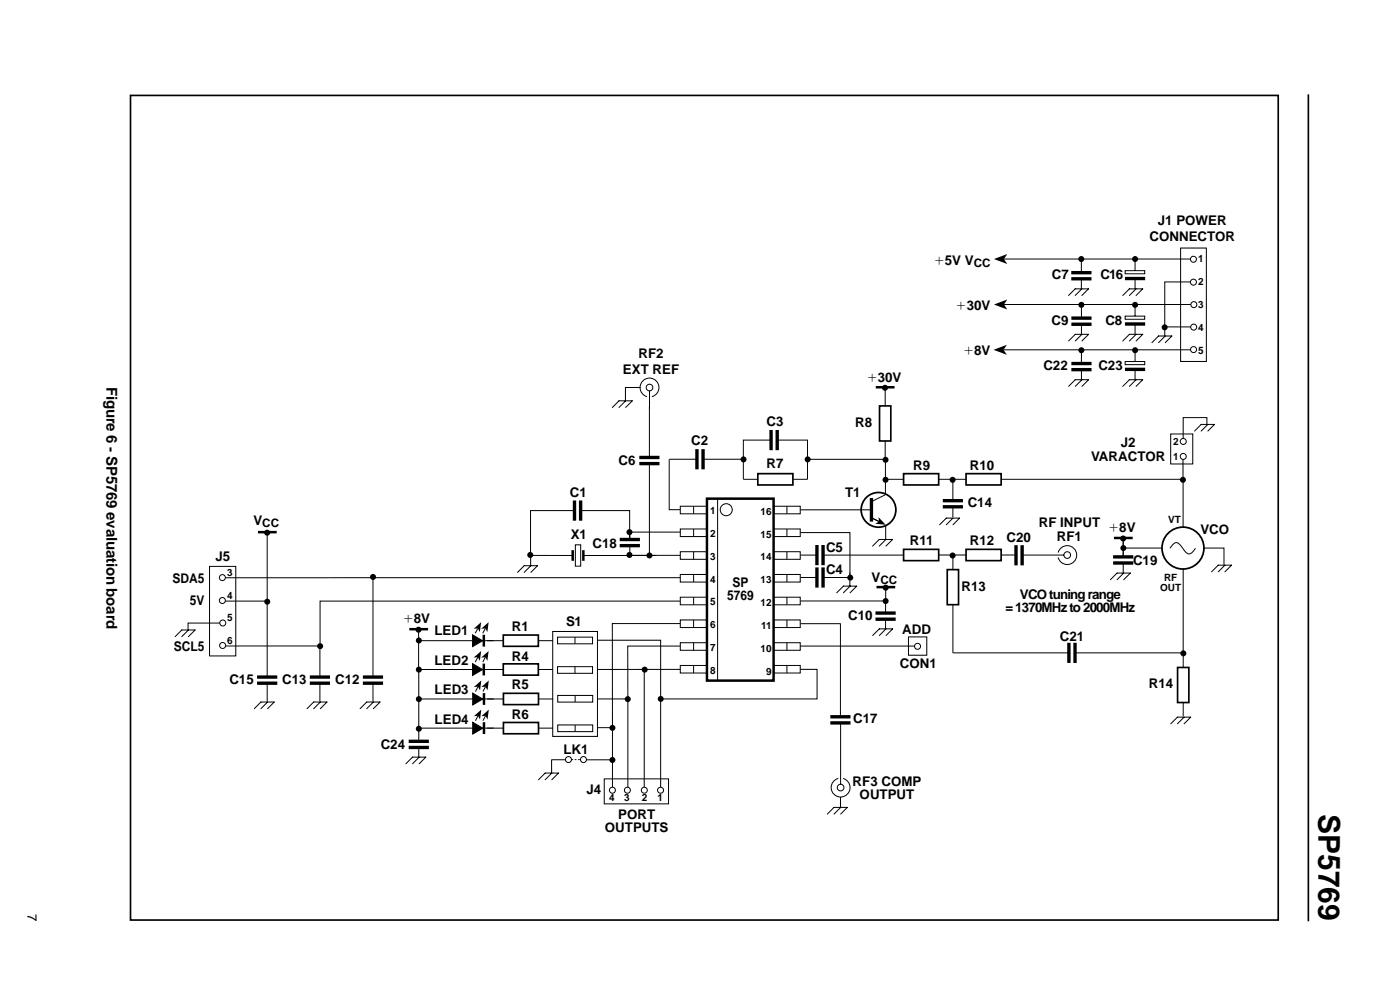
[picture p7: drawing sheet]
<svg xmlns="http://www.w3.org/2000/svg" width="297mm" height="210mm" viewBox="0 0 297 210" stroke-linecap="round" stroke-linejoin="round" font-family="sans-serif">
<path d="M277.3 20v175.1M27.7 20.2h243.2v174.7h-243.2zM186.4 86h2.4v7.4h-2.4zM160.6 100.3h7.4v2.4h-7.4zM191.5 100.3h7.4v2.4h-7.4zM204.7 100.3h7.5v2.4h-7.5z" fill="none" stroke="#000" stroke-width=".35"/>
<g fill="none" stroke="#000" stroke-width=".21">
<path d="M147.7 97.3h-5.9v10.7h2.4M149.2 97.3h8.3M163.4 93.2h-5.9v8.3h3.1M164.9 93.2h6.2v8.3h-3M187.6 93.4v3.9h-16.5M187.6 82.2v3.7M187.6 97.3v7.5M169.6 112.8h10.5v9.5M169.6 117.6h3.5M169.6 108h15.1M174.6 117.6h17M184.6 109.6l2.5 1.2"/>
<path d="M184.9 115.7l1.4-1.4h2.8l-1.4 1.4M187.6 104.8l-3 1.5M187.7 111.4v2.9M187.7 114.3l-1.4 1.4M188.1 101.5h3.4M199 101.5h5.7M199.1 111.2l1.4-1.5h2.8l-1.4 1.5M201.9 101.5v4.5M201.9 107.5v2M201.9 109.7l-1.4 1.5M212.2 101.5h38.5v10.3M238 113.7v4.3"/>
<path d="M238 119.5v2M47.2 127.3h9.4M89 135.7h15.6M144.1 127.3h-76.3v9.5h-20.6M144.2 122.4h-97M169.4 136.8h25.1M169.6 122.3h3.5M169.6 132.1h8.5M174.6 122.3h5.3M178.7 124.1h2.9l-1.5 1.5M178.7 124.1l-1.4 1.5M180.1 121.3v2.8"/>
<path d="M180.1 124.1l-1.4 1.5M187.7 124.3v3h-18M187.7 127.1v.2M129.8 154.1v13.2M169.6 141.8h3.6v6.2h-33.2"/>
</g>
<g fill="#000">
<circle cx="157.6" cy="97.3" r=".64"/>
<circle cx="171.2" cy="97.3" r=".64"/>
<circle cx="187.5" cy="82.1" r=".64"/>
<circle cx="187.7" cy="97.4" r=".64"/>
<circle cx="187.7" cy="101.6" r=".64"/>
<circle cx="201.9" cy="101.6" r=".64"/>
<circle cx="180.2" cy="122.4" r=".64"/>
<circle cx="187.7" cy="124.5" r=".64"/>
</g>
<path d="M147.7 95.5v3.6M149 95.5v3.6M163.4 91.4v3.6M164.7 91.4v3.6M173.1 115.8v3.6M174.4 115.8v3.6M200.2 106h3.5M200.2 107.3h3.5M236.2 118h3.6M236.2 119.3h3.6M173.1 120.5v3.6M174.4 120.5v3.6" fill="none" stroke="#000" stroke-width=".71"/>
<circle cx="186.2" cy="108" r="3.7" fill="none" stroke="#000" stroke-width=".37"/>
<path d="M184.7 105.5v5" fill="none" stroke="#000" stroke-width=".71" stroke-linecap="butt"/>
<path d="M186.2 109.5l1.5 1.6-2.2-.2 .8-.4z" fill-rule="evenodd" fill="#000"/>
<path d="M185.6 82h4M102.5 134.5v2.5M185.7 124.4h4" fill="none" stroke="#000" stroke-width=".53"/>
<path d="M100.1 134.5l2.2 1.2-2.2 1.3z" fill="#000" stroke="#000" stroke-width=".21"/>
<path d="M106.7 134.5h7.4v2.4h-7.4z" fill="#fff" stroke="#000" stroke-width=".35"/>
<path d="M88.7 133.2v8.6h15.9M101.3 133.1l-.6 1M102.9 133.1l-.6 1M103.2 135.7h3.4M114.1 135.7h3.1" fill="none" stroke="#000" stroke-width=".21"/>
<g fill="#000">
<path d="M100.4 133.2l1.6-1.4-.3 2.1-.4-.8z" fill-rule="evenodd"/>
<path d="M102 133.2l1.6-1.4-.3 2.1-.4-.8z" fill-rule="evenodd"/>
</g>
<path d="M100.1 140.6l2.2 1.2-2.2 1.3z" fill="#000" stroke="#000" stroke-width=".21"/>
<path d="M102.5 140.6v2.5" fill="none" stroke="#000" stroke-width=".53"/>
<path d="M106.7 140.6h7.4v2.4h-7.4z" fill="#fff" stroke="#000" stroke-width=".35"/>
<g fill="none" stroke="#000" stroke-width=".21">
<path d="M250.7 96.7v4.8M199 117.6h5.7M201.9 117.6v3M212.2 117.6h2.9M216.7 117.6h8.8M224.2 117a2 2 0 0 1 3.1-1.1 2 2 0 0 1 0 3.3 2 2 0 0 1-3.1-1.1M238 114v4M238 116.1h8.2M247.9 116.1l.8-.9 .6-.3 .7 .4 1.2 1.6 .6 .4 .6-.1 .9-1.1M255.1 116.1h4.3v3.5M259.6 119.7l-1.4 1.4M101.3 139.2l-.6 1"/>
<path d="M102.9 139.2l-.6 1M117.1 133.8h9.5v22.2h-9.5zM178.1 132.1v19.7M187.7 127.3v2.6M187.7 131.4v1.8M187.8 133.2l-1.5 1.4M189.2 133.2h-2.9l-1.4 1.4M189.2 133.2l-1.4 1.4M201.9 138.3h24.6M201.9 128.1v10.2M238.1 121.4l-1.4 1.4M239.5 121.4h-2.8l-1.4 1.4"/>
<path d="M239.5 121.4l-1.4 1.4M250.7 120.4v17.9h-22.7M250.7 138.3v3M256.8 121.1l1.4-1.4h2.8l-1.4 1.4M103.2 141.8h3.4M114.1 141.8h3.1M178.1 153.3v12.8M248.1 153.3l1.4-1.4h2.8l-1.4 1.4M250.7 148.8v2.9M250.9 151.9l-1.4 1.4M175.3 172.4l1.4-1.4h2.9l-1.4 1.4M177.6 164.9a2 2 0 0 0-1.1 3.1 2 2 0 0 0 3.3 0 2 2 0 0 0-1.1-3.1"/>
<path d="M178.1 168.8v2.2M178.2 171l-1.5 1.4"/>
<circle cx="226.2" cy="117.6" r=".71"/>
<circle cx="178.1" cy="166.8" r=".71"/>
</g>
<g fill="#000">
<path d="M100.4 139.3l1.6-1.4-.3 2.1-.4-.8z" fill-rule="evenodd"/>
<path d="M102 139.3l1.6-1.4-.3 2.1-.4-.8z" fill-rule="evenodd"/>
</g>
<g fill="#000">
<circle cx="201.9" cy="117.7" r=".64"/>
<circle cx="238" cy="114.1" r=".64"/>
<circle cx="238.1" cy="116.1" r=".64"/>
<circle cx="88.7" cy="133.4" r=".64"/>
<circle cx="88.8" cy="135.7" r=".64"/>
<circle cx="187.7" cy="127.3" r=".64"/>
<circle cx="250.8" cy="138.4" r=".64"/>
<circle cx="88.8" cy="154.4" r=".64"/>
</g>
<path d="M236.1 114h3.9M86.7 133.3h4" fill="none" stroke="#000" stroke-width=".53"/>
<path d="M215.3 115.8v3.6M216.6 115.8v3.6M185.9 129.9h3.6M185.9 131.2h3.6M226.5 136.5v3.6M227.8 136.5v3.6M176.3 151.8h3.6M176.3 153.1h3.6" fill="none" stroke="#000" stroke-width=".71"/>
<path d="M191.5 116.4h7.4v2.3h-7.4zM204.7 116.4h7.5v2.3h-7.5zM200.7 120.7h2.4v7.4h-2.4zM249.5 141.4h2.4v7.4h-2.4z" fill="none" stroke="#000" stroke-width=".35"/>
<circle cx="250.7" cy="116.1" r="4.4" fill="none" stroke="#000" stroke-width=".37"/>
<g fill="#fff" stroke="#000" stroke-width=".21">
<circle cx="250.8" cy="93.5" r=".64"/>
<circle cx="250.8" cy="96.7" r=".64"/>
</g>
<g fill="none" stroke="#000" stroke-width=".21">
<path d="M248.1 91.9h4.7v6.4h-4.7zM254.5 89.9h2.9l-1.4 1.4M254.6 89.9l-1.5 1.4M255.8 89.9v-1.4h-5.1v4.3M256 89.9l-1.4 1.4M56.6 112.7v30.7M67.8 136.8v6.6M79 122.2v21.2M55.3 148.7h2.8l-1.4 1.4M55.3 148.7l-1.4 1.4M56.6 144.9v3.6M56.7 148.7l-1.4 1.4"/>
<path d="M66.5 148.7h2.8l-1.4 1.4M66.5 148.7l-1.4 1.4M67.8 144.9v3.6M67.9 148.7l-1.4 1.4M76.3 150.1l1.4-1.4h2.8l-1.4 1.4M79 144.9v3.6M79.1 148.7l-1.4 1.4"/>
</g>
<g fill="#000">
<circle cx="250.7" cy="101.6" r=".64"/>
<circle cx="56.6" cy="127.4" r=".64"/>
<circle cx="67.8" cy="136.9" r=".64"/>
<circle cx="79.1" cy="122.2" r=".64"/>
</g>
<path d="M54.8 143.4h3.6M54.8 144.7h3.6M66 143.4h3.6M66 144.7h3.6M77.3 143.4h3.5M77.3 144.7h3.5" fill="none" stroke="#000" stroke-width=".71"/>
<g fill="#fff" stroke="#000" stroke-width=".21">
<circle cx="47.1" cy="122.3" r=".64"/>
<circle cx="47.1" cy="127.2" r=".64"/>
<circle cx="47.2" cy="136.7" r=".64"/>
</g>
<path d="M212.7 74.1h40.2M252.9 69.2h-6.1v2M44.4 120h5.6v18.9h-5.6z" fill="none" stroke="#000" stroke-width=".21"/>
<path d="M210.5 74.1l2.9-1.1-.7 1.1 .7 1.1z" fill-rule="evenodd" fill="#000"/>
<circle cx="253" cy="69.3" r=".64" fill="#fff" stroke="#000" stroke-width=".21"/>
<path d="M250.2 52.5h5.5v24.1h-5.5zM226.5 72.2l1.4-1.4h2.8l-1.4 1.4M229.2 64.6v2.8M229.2 68.9v2M229.3 70.8l-1.4 1.4" fill="none" stroke="#000" stroke-width=".21"/>
<path d="M227.4 67.4h3.6M227.4 68.7h3.6" fill="none" stroke="#000" stroke-width=".71"/>
<circle cx="252.9" cy="74" r=".64" fill="#fff" stroke="#000" stroke-width=".21"/>
<path d="M212.8 64.5h40.1M238.4 67h4.2v.6h-4.2zM239.3 70.8h2.9l-1.4 1.4M239.3 70.8l-1.4 1.4M240.5 64.6v2.4M240.5 68.8v2M240.8 70.8l-1.5 1.4M246.9 71.2l-1.4 1.4M248.3 71.2h-2.8l-1.4 1.4M248.3 71.2l-1.4 1.4" fill="none" stroke="#000" stroke-width=".21"/>
<path d="M238.8 68.6h3.5" fill="none" stroke="#000" stroke-width=".71"/>
<path d="M210.6 64.5l2.9-1.1-.7 1.1 .7 1.1z" fill-rule="evenodd" fill="#000"/>
<circle cx="253" cy="64.5" r=".64" fill="#fff" stroke="#000" stroke-width=".21"/>
<g fill="#000">
<circle cx="229.2" cy="64.6" r=".64"/>
<circle cx="240.6" cy="64.6" r=".64"/>
</g>
<path d="M238.8 59h3.5" fill="none" stroke="#000" stroke-width=".71"/>
<path d="M212.8 54.9h40.1M238.4 57.3h4.2v.7h-4.2zM240.5 55v2.3M240.5 59.2v2M239.3 61.2h2.9l-1.4 1.4M239.3 61.2l-1.4 1.4M240.8 61.2l-1.5 1.4" fill="none" stroke="#000" stroke-width=".21"/>
<path d="M210.6 54.9l2.9-1.1-.7 1.1 .7 1z" fill-rule="evenodd" fill="#000"/>
<circle cx="252.9" cy="54.9" r=".64" fill="#fff" stroke="#000" stroke-width=".21"/>
<path d="M229.2 55v2.8M229.2 59.3v2M252.9 59.7h-6.1v10.2M227.8 61.2h2.9l-1.4 1.4M227.9 61.2l-1.5 1.4M229.3 61.2l-1.4 1.4" fill="none" stroke="#000" stroke-width=".21"/>
<g fill="#000">
<circle cx="229.1" cy="54.9" r=".64"/>
<circle cx="240.6" cy="54.9" r=".64"/>
<circle cx="246.8" cy="69.3" r=".64"/>
</g>
<path d="M227.4 57.8h3.5M227.4 59.1h3.5" fill="none" stroke="#000" stroke-width=".71"/>
<g fill="#fff" stroke="#000" stroke-width=".21">
<circle cx="252.9" cy="59.8" r=".64"/>
<circle cx="129.8" cy="167.4" r=".64"/>
</g>
<g fill="none" stroke="#000" stroke-width=".21">
<path d="M129.8 86.3l1.4-1.4h2.8l-1.4 1.4M132.6 84.9l-1.4 1.4M135.7 82.1h-3.2v2.8M137.1 84a2 2 0 0 1-1.1-3.1 2 2 0 0 1 3.3 0 2 2 0 0 1-1.2 3.1M137.6 98.4v19.2M137.6 82.8v14.1M112.5 117v2.8l-1.4 1.4M112.5 117.6l8.8 .1M121.6 108.1h-9.2v9.5M121.9 115.4h1.2v4.5h-1.2zM123.1 108.1h10.3v6.2l.1-1.6M123.7 117.7h15.4"/>
<path d="M133.3 112.7h10.9M133.4 117.6h10.8M133.5 115.8v1.8M39.9 133.4l-1.4 1.4M41.3 133.4h-2.8l-1.4 1.4M41.4 133.4l-1.5 1.4M47.1 132h-7.2v1.5M109.7 121.2l1.4-1.4h2.8l-1.4 1.4M128.1 165h13.6v5.3h-13.6z"/>
<circle cx="137.6" cy="82.1" r=".71"/>
</g>
<g fill="#000">
<circle cx="112.4" cy="117.5" r=".64"/>
<circle cx="133.4" cy="112.7" r=".64"/>
<circle cx="133.4" cy="117.5" r=".64"/>
<circle cx="137.6" cy="117.7" r=".64"/>
<circle cx="140" cy="148" r=".64"/>
</g>
<path d="M121.4 116.5v2.3M123.6 116.5v2.3" fill="none" stroke="#000" stroke-width=".53"/>
<path d="M135.8 96.9h3.6M135.8 98.2h3.6M121.7 106.4v3.5M123 106.4v3.5M131.7 114.3h3.6M131.7 115.6h3.6" fill="none" stroke="#000" stroke-width=".71"/>
<g fill="#fff" stroke="#000" stroke-width=".21">
<path d="M144.2 126.5h5.6v1.6h-5.6z"/>
<circle cx="47.2" cy="132" r=".64"/>
</g>
<path d="M147 126.5v1.6" fill="none" stroke="#000" stroke-width=".21"/>
<path d="M144.2 131.3h5.6v1.6h-5.6z" fill="#fff" stroke="#000" stroke-width=".21"/>
<path d="M147 131.3v1.6" fill="none" stroke="#000" stroke-width=".21"/>
<path d="M144.2 136.1h5.6v1.6h-5.6z" fill="#fff" stroke="#000" stroke-width=".21"/>
<path d="M147 136.1v1.6" fill="none" stroke="#000" stroke-width=".21"/>
<path d="M144.2 140.9h5.6v1.7h-5.6z" fill="#fff" stroke="#000" stroke-width=".21"/>
<path d="M147 140.9v1.7" fill="none" stroke="#000" stroke-width=".21"/>
<path d="M144.2 107.2h5.6v1.6h-5.6z" fill="#fff" stroke="#000" stroke-width=".21"/>
<path d="M147 107.2v1.6" fill="none" stroke="#000" stroke-width=".21"/>
<path d="M144.2 112h5.6v1.6h-5.6z" fill="#fff" stroke="#000" stroke-width=".21"/>
<path d="M147 112v1.6" fill="none" stroke="#000" stroke-width=".21"/>
<path d="M144.2 116.9h5.6v1.6h-5.6z" fill="#fff" stroke="#000" stroke-width=".21"/>
<path d="M147 116.9v1.6" fill="none" stroke="#000" stroke-width=".21"/>
<path d="M144.2 121.7h5.6v1.6h-5.6z" fill="#fff" stroke="#000" stroke-width=".21"/>
<path d="M147 121.7v1.6" fill="none" stroke="#000" stroke-width=".21"/>
<path d="M163.9 126.5h5.7v1.6h-5.7z" fill="#fff" stroke="#000" stroke-width=".21"/>
<path d="M166.8 126.5v1.6" fill="none" stroke="#000" stroke-width=".21"/>
<path d="M163.9 131.3h5.7v1.6h-5.7z" fill="#fff" stroke="#000" stroke-width=".21"/>
<path d="M166.8 131.3v1.6" fill="none" stroke="#000" stroke-width=".21"/>
<path d="M163.9 136.1h5.7v1.6h-5.7z" fill="#fff" stroke="#000" stroke-width=".21"/>
<path d="M166.8 136.1v1.6" fill="none" stroke="#000" stroke-width=".21"/>
<path d="M163.9 140.9h5.7v1.7h-5.7z" fill="#fff" stroke="#000" stroke-width=".21"/>
<path d="M166.8 140.9v1.7" fill="none" stroke="#000" stroke-width=".21"/>
<path d="M163.9 107.2h5.7v1.6h-5.7z" fill="#fff" stroke="#000" stroke-width=".21"/>
<path d="M166.8 107.2v1.6" fill="none" stroke="#000" stroke-width=".21"/>
<path d="M163.9 112h5.7v1.6h-5.7z" fill="#fff" stroke="#000" stroke-width=".21"/>
<path d="M166.8 112v1.6" fill="none" stroke="#000" stroke-width=".21"/>
<path d="M163.9 116.9h5.7v1.6h-5.7z" fill="#fff" stroke="#000" stroke-width=".21"/>
<path d="M166.8 116.9v1.6" fill="none" stroke="#000" stroke-width=".21"/>
<path d="M163.9 121.7h5.7v1.6h-5.7z" fill="#fff" stroke="#000" stroke-width=".21"/>
<g fill="none" stroke="#000" stroke-width=".21">
<path d="M152.1 105.6v38.6M166.8 121.7v1.6"/>
<circle cx="153.9" cy="108" r="1.27"/>
</g>
<path d="M149.8 105.6h14.1v38.6h-14.1z" fill="none" stroke="#000" stroke-width=".53"/>
<path d="M118.2 135h7.4v1.4h-7.4z" fill="#fff" stroke="#000" stroke-width=".21"/>
<path d="M121.8 135v1.3" fill="none" stroke="#000" stroke-width=".21"/>
<path d="M118.2 141.2h7.4v1.4h-7.4z" fill="#fff" stroke="#000" stroke-width=".21"/>
<path d="M89 148.1h15.6M121.8 141.2v1.4" fill="none" stroke="#000" stroke-width=".21"/>
<circle cx="56.6" cy="112.8" r=".64" fill="#000"/>
<path d="M54.7 112.7h3.9M102.6 146.8v2.5" fill="none" stroke="#000" stroke-width=".53"/>
<path d="M100.2 146.8l2.1 1.3-2.1 1.2z" fill="#000" stroke="#000" stroke-width=".21"/>
<path d="M106.7 146.9h7.4v2.3h-7.4z" fill="#fff" stroke="#000" stroke-width=".35"/>
<path d="M88.7 141.5v12.7h15.9M101.3 145.4l-.5 1.1M102.9 145.4l-.6 1.1M103.2 148h3.4M114.1 148h3.1" fill="none" stroke="#000" stroke-width=".21"/>
<g fill="#000">
<path d="M100.4 145.5l1.6-1.4-.3 2.1-.4-.8z" fill-rule="evenodd"/>
<path d="M102 145.5l1.6-1.4-.3 2.1-.4-.8z" fill-rule="evenodd"/>
</g>
<path d="M100.2 153l2.1 1.2-2.1 1.3z" fill="#000" stroke="#000" stroke-width=".21"/>
<path d="M102.6 153v2.5" fill="none" stroke="#000" stroke-width=".53"/>
<path d="M106.7 153h7.4v2.4h-7.4z" fill="#fff" stroke="#000" stroke-width=".35"/>
<path d="M101.3 151.6l-.5 1.1M102.9 151.6l-.6 1.1M103.2 154.2h3.4M114.1 154.2h3.1" fill="none" stroke="#000" stroke-width=".21"/>
<g fill="#000">
<path d="M100.4 151.7l1.6-1.4-.3 2.1-.4-.8z" fill-rule="evenodd"/>
<path d="M102 151.7l1.6-1.4-.3 2.1-.4-.8z" fill-rule="evenodd"/>
</g>
<path d="M118.2 147.3h7.4v1.4h-7.4z" fill="#fff" stroke="#000" stroke-width=".21"/>
<path d="M121.9 147.3v1.4" fill="none" stroke="#000" stroke-width=".21"/>
<path d="M118.2 153.6h7.4v1.4h-7.4z" fill="#fff" stroke="#000" stroke-width=".21"/>
<path d="M144.1 132.1h-14.3v22h-3.2M144.1 136.8h-11.1l.1 30.5M121.9 153.6v1.3M133.1 148h-6.5M115.5 163.7h2.9l-1.5 1.5M115.5 163.7l-1.4 1.5M116.9 163.7l-1.4 1.5M120.4 160.9h-3.5v2.8M123.6 160.9h6.2" fill="none" stroke="#000" stroke-width=".21"/>
<g fill="#000">
<circle cx="88.8" cy="148.1" r=".64"/>
<circle cx="88.8" cy="141.8" r=".64"/>
<circle cx="129.8" cy="154.2" r=".64"/>
<circle cx="133" cy="148.1" r=".64"/>
<circle cx="129.8" cy="161" r=".64"/>
</g>
<path d="M120.4 160.9h3.3" fill="none" stroke="#000" stroke-width=".21" stroke-dasharray=".4 .4" stroke-linecap="butt"/>
<g fill="#fff" stroke="#000" stroke-width=".21">
<circle cx="123.6" cy="160.9" r=".64"/>
<circle cx="120.5" cy="160.9" r=".64"/>
</g>
<path d="M126.6 135.6h13.4v31.7M136.5 141.8v25.5M144.1 141.8h-17.5" fill="none" stroke="#000" stroke-width=".21"/>
<circle cx="136.6" cy="141.8" r=".64" fill="#000"/>
<g fill="#fff" stroke="#000" stroke-width=".21">
<circle cx="133" cy="167.4" r=".64"/>
<circle cx="136.5" cy="167.4" r=".64"/>
<circle cx="140" cy="167.4" r=".64"/>
<circle cx="194.4" cy="136.9" r=".64"/>
</g>
<g fill="none" stroke="#000" stroke-width=".21">
<path d="M229.2 74.3v2.7M229.2 78.5v2M238.4 76.6h4.2v.6h-4.2zM240.5 74.3v2.3M240.5 78.4v2M226.5 81.8l1.4-1.4h2.8l-1.4 1.4M229.3 80.4l-1.4 1.4M239.3 80.4h2.9l-1.4 1.4M239.3 80.4l-1.4 1.4M240.8 80.4l-1.5 1.4M192.5 134.9h3.9v3.9h-3.9zM88.7 154.5v2.5"/>
<path d="M88.7 158.5v1.9M86 161.8l1.4-1.4h2.8l-1.4 1.4M88.8 160.4l-1.4 1.4"/>
</g>
<path d="M227.4 77h3.6M227.4 78.3h3.6M238.8 78.2h3.5M87 157h3.5M87 158.3h3.5" fill="none" stroke="#000" stroke-width=".71"/>
<g fill="#000">
<circle cx="229.2" cy="74.2" r=".64"/>
<circle cx="240.6" cy="74.2" r=".64"/>
</g>
<text font-size="6.3" x="279.4" y="172.4" transform="rotate(90 279.4 172.4)">SP5769</text>
<text font-size="3.2" x="22.6" y="81.9" transform="rotate(90 22.6 81.9)">Figure 6 - SP5769 evaluation board</text>
<g font-size="2.8">
<text x="245.4" y="47.6">J1 POWER</text>
<text x="243.6" y="51">CONNECTOR</text>
<text x="197.9" y="56.1">15V V</text>
<text x="222.9" y="59.1">C7</text>
<text x="233.2" y="59.1">C16</text>
<text x="202.5" y="65.7">130V</text>
<text x="222.9" y="68.9">C9</text>
<text x="234.2" y="68.9">C8</text>
<text x="135.3" y="75.8">RF2</text>
<text x="204.1" y="75.3">18V</text>
<text x="132" y="79.2">EXT REF</text>
<text x="183.7" y="80.8">130V</text>
<text x="221.1" y="78.5">C22</text>
<text x="232.8" y="78.5">C23</text>
<text x="146.5" y="94.3">C2</text>
<text x="162.4" y="90.2">C3</text>
<text x="181.2" y="90.4">R8</text>
<text x="237.5" y="94.8">J2</text>
<text x="131.1" y="98.6">C6</text>
<text x="162.4" y="99.1">R7</text>
<text x="193.5" y="99.5">R9</text>
<text x="205.5" y="99.5">R10</text>
<text x="231.2" y="97.6">VARACTOR</text>
<text x="120.8" y="105.3">C1</text>
<text x="179.1" y="105.4">T1</text>
<text x="205.1" y="107.3">C14</text>
<text x="53.7" y="111.3">V</text>
<text x="220.1" y="111.7">RF INPUT</text>
<text x="234.8" y="112.8">18V</text>
<text x="254.4" y="113.1">VCO</text>
<text x="45.7" y="118.8">J5</text>
<text x="120.9" y="114.2">X1</text>
<text x="125.5" y="116">C18</text>
<text x="175.1" y="116.9">C5</text>
<text x="192.8" y="115.5">R11</text>
<text x="205.5" y="115.5">R12</text>
<text x="213.3" y="114.8">C20</text>
<text x="224" y="114.5">RF1</text>
<text x="240.1" y="119.7">C19</text>
<text x="36.6" y="123.4">SDA5</text>
<text x="155.2" y="124.3">SP</text>
<text x="175.1" y="121.7">C4</text>
<text x="184.7" y="123.3">V</text>
<text x="203.7" y="125.1">R13</text>
<text x="40.2" y="128.2">5V</text>
<text x="154.1" y="127.1">5769</text>
<text x="179.7" y="131.4">C10</text>
<text x="213.1" y="129.7">= 1370MHz to 2000MHz</text>
<text x="216.1" y="126.8">VCO tuning range</text>
<text x="36.8" y="137.9">SCL5</text>
<text x="85.3" y="132">18V</text>
<text x="92.1" y="134.6">LED1</text>
<text x="108.4" y="133.7">R1</text>
<text x="120" y="132.6">S1</text>
<text x="191.2" y="134.2">ADD</text>
<text x="224.6" y="135.8">C21</text>
<text x="92.1" y="140.9">LED2</text>
<text x="108.4" y="139.9">R4</text>
<text x="190.7" y="141.6">CON1</text>
<text x="48.6" y="145">C15</text>
<text x="59.8" y="145">C13</text>
<text x="71" y="145">C12</text>
<text x="92.1" y="146.9">LED3</text>
<text x="108.5" y="146">R5</text>
<text x="243.5" y="145.8">R14</text>
<text x="92.1" y="153.3">LED4</text>
<text x="108.5" y="152.3">R6</text>
<text x="180.8" y="153.2">C17</text>
<text x="80.7" y="158.6">C24</text>
<text x="119.4" y="159.6">LK1</text>
<text x="180.7" y="166.4">RF3 COMP</text>
<text x="124.3" y="168.2">J4</text>
<text x="131" y="173.4">PORT</text>
<text x="182.2" y="169.3">OUTPUT</text>
<text x="128.2" y="176.2">OUTPUTS</text>
<text x="5.8" y="193.6" transform="rotate(90 5.8 193.6)">7</text>
</g>
<g font-size="2.5">
<text x="206.4" y="56.5">CC</text>
<text x="55.6" y="111.6">CC</text>
<text x="186.6" y="123.6">CC</text>
</g>
<g font-size="2.1">
<text x="253.9" y="55.6">1</text>
<text x="253.9" y="60.4">2</text>
<text x="253.9" y="65.3">3</text>
<text x="253.9" y="70.1">4</text>
<text x="253.9" y="75">5</text>
<text x="248.6" y="94.3">2</text>
<text x="248.6" y="97.4">1</text>
<text x="150.5" y="108.8">1</text>
<text x="150.5" y="113.7">2</text>
<text x="161.2" y="109">16</text>
<text x="161.2" y="113.9">15</text>
<text x="247.5" y="110.7">VT</text>
<text x="150.5" y="118.5">3</text>
<text x="161.2" y="118.7">14</text>
<text x="48.1" y="121.9">3</text>
<text x="150.5" y="123.4">4</text>
<text x="161.2" y="123.6">13</text>
<text x="245.9" y="125.1">OUT</text>
<text x="246.7" y="123">RF</text>
<text x="48.1" y="126.8">4</text>
<text x="48.1" y="131.6">5</text>
<text x="150.5" y="128.2">5</text>
<text x="161.2" y="128.4">12</text>
<text x="48.1" y="136.5">6</text>
<text x="150.5" y="133.1">6</text>
<text x="150.5" y="137.9">7</text>
<text x="161.3" y="133.3">11</text>
<text x="150.5" y="142.8">8</text>
<text x="161.2" y="138.1">10</text>
<text x="162.4" y="143">9</text>
<text x="129.1" y="169.7">4</text>
<text x="132.3" y="169.7">3</text>
<text x="136" y="169.7">2</text>
<text x="139.3" y="169.7">1</text>
</g>
</svg>
